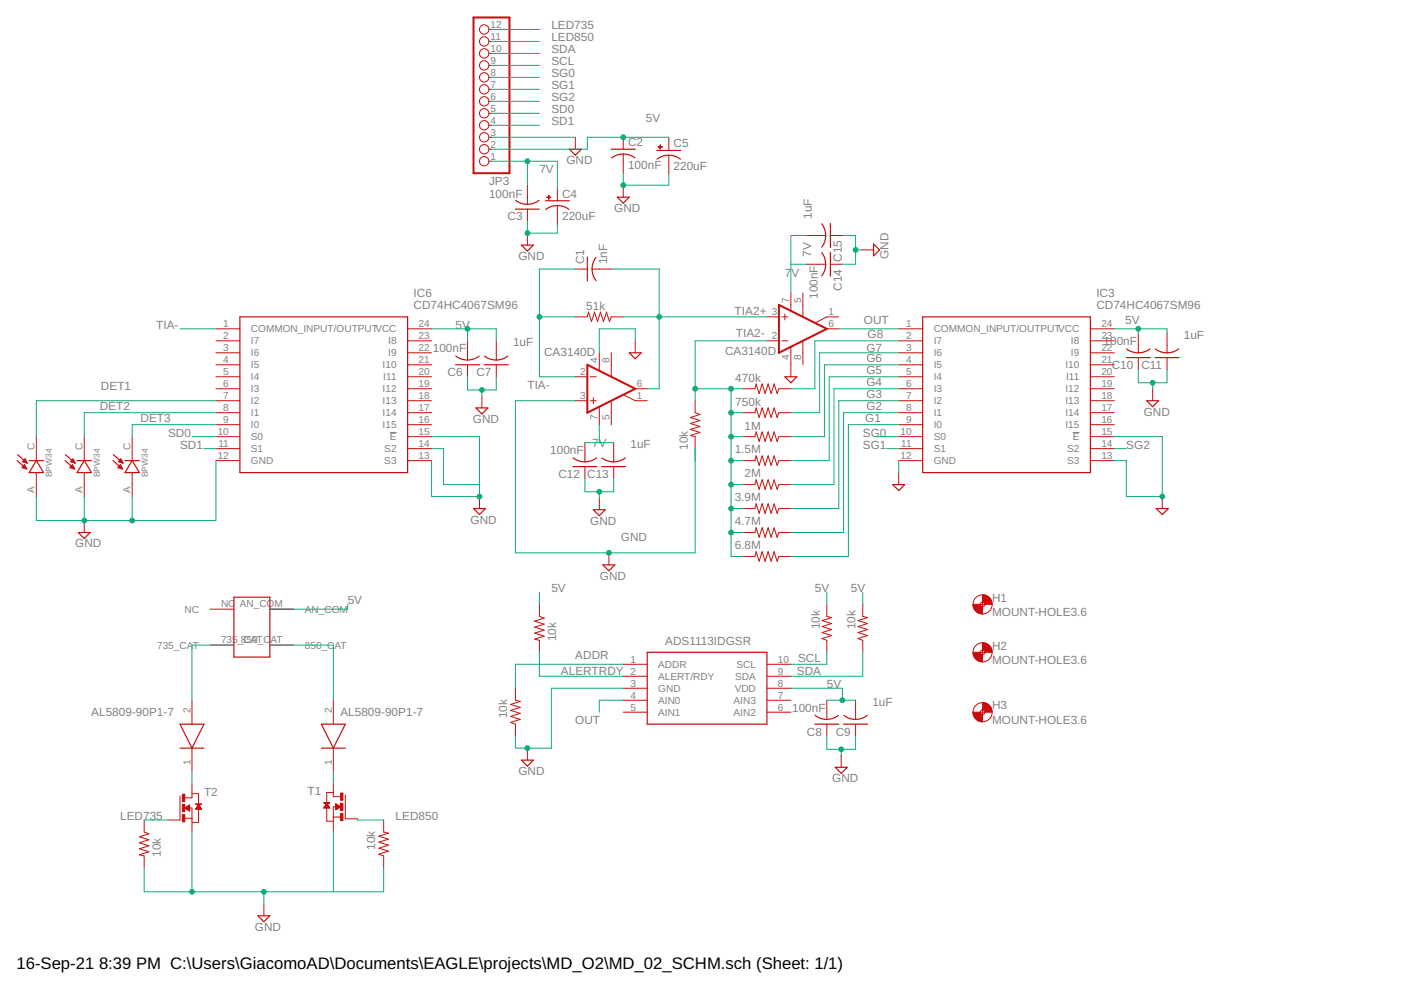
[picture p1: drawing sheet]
<svg xmlns="http://www.w3.org/2000/svg" width="297mm" height="210mm" viewBox="0 0 297 210" stroke-linecap="round" stroke-linejoin="round" font-family="sans-serif">
<path d="M82.7 91.7h1.4M227.4 91.7h1.5" fill="none" stroke="#808080" stroke-width=".21"/>
<g fill="none" stroke="#c90d0c" stroke-width=".21">
<path d="M103.7 18.9h.5M103.7 16.4h.5M103.7 13.9h.5M103.7 11.3h.5M103.7 8.8h.5M103.7 6.2h.5M103.7 34.2h.5M103.7 31.6h.5M103.7 29.1h.5M103.7 26.6h.5M103.7 24h.5M103.7 21.5h.5"/>
<path d="M111.8 39.3v4M122 29.1v2.5M132.1 29.1v2.5M132.1 32.7v4M132.1 39.3v2.5M141.8 29.4v2.5M141.8 32.9v4.1M111.8 44.3v2.6M111.8 49.4v2.6M118.2 40v2.6M118.2 43.6v4M122 57h2.5"/>
<path d="M125.5 57h4.1M171 56h4M171 49.9h4M176.1 56h2.5M176.1 49.9h2.5M182.7 53h2.5M45.8 79.9h5.1M45.8 72.3h5.1M45.8 69.7h5.1M45.8 74.8h5.1M45.8 77.3h5.1M86.4 79.9h5.1"/>
<path d="M86.4 72.3h5.1M86.4 69.7h5.1M86.4 74.8h5.1M86.4 77.3h5.1M99.1 72.3v4M99.1 77.3v2.6M105.2 72.3v4M105.2 77.3v2.6M122 79.9h2.5M122 67.2h2.5l.3-1 .6 2 .6-2 .7 2 .6-2 .7 2 .6-2 .6 2 .4-1h2.5M125.2 79.9h1.2M127.1 74.8v3.7"/>
<path d="M129.6 74.8v5M134.7 72.3v2.5M162.6 67.2h2.5M162.6 72.3h2.5M165.8 67.2h1.2M165.8 72.3h1.2M166.4 66.5v1.3M167.7 62.1v3.7M167.7 73.6v6.3M170.2 62.1v5M170.2 72.3v5M175.3 69.7h2.5"/>
<path d="M177.8 67.2h-2.5l-2.4 1.2M190.5 79.9h5.1M190.5 72.3h5.1M190.5 69.7h5.1M190.5 74.8h5.1M190.5 77.3h5.1M231.2 79.9h5.1M231.2 72.3h5.1M231.2 69.7h5.1M231.2 74.8h5.1M231.2 77.3h5.1M241.3 70.7v4.1"/>
<path d="M241.3 75.8v2.6M247.4 70.7v4.1M247.4 75.8v2.6M7.7 92.6v5.1M17.9 92.6v5.1M28 92.6v5.1M45.8 85h5.1M45.8 82.4h5.1M45.8 87.5h5.1M45.8 92.6h5.1M45.8 97.7h5.1M45.8 90h5.1"/>
<path d="M45.8 95.1h5.1M86.4 85h5.1M86.4 82.4h5.1M86.4 87.5h5.1M86.4 92.6h5.1M86.4 97.7h5.1M86.4 90h5.1M86.4 95.1h5.1M102.2 83.9v2.6M122 85h2.5M124 93.9v4M124 98.9v2.6"/>
<path d="M125.2 85h1.2M125.8 84.3v1.3M127.1 86.3v3.7M129.6 85v5M130.1 93.9v4M130.1 98.9v2.6M132.3 83.8l2.4 1.2h2.5M134.7 82.4h2.5M147.4 85v2.5l1 .4-2 .6 2 .7-2 .6 2 .6-2 .7 2 .6-2 .6 1 .3v2.5M157.5 82.4h2.6l.2-1 .7 2 .6-2 .6 2 .7-2 .6 2 .6-2 .7 2 .3-1h2.6M157.5 87.5h2.6l.2-1 .7 2 .6-2 .6 2 .7-2 .6 2 .6-2 .7 2 .3-1h2.6M157.5 92.6h2.6l.2-1 .7 2 .6-2 .6 2 .7-2 .6 2 .6-2 .7 2 .3-1h2.6"/>
<path d="M157.5 97.7h2.6l.2-1.1 .7 2.1 .6-2.1 .6 2.1 .7-2.1 .6 2.1 .6-2.1 .7 2.1 .3-1h2.6M190.5 85h5.1M190.5 82.4h5.1M190.5 87.5h5.1M190.5 92.6h5.1M190.5 97.7h5.1M190.5 90h5.1M190.5 95.1h5.1M231.2 85h5.1M231.2 82.4h5.1M231.2 87.5h5.1M231.2 92.6h5.1"/>
<path d="M231.2 97.7h5.1M231.2 90h5.1M231.2 95.1h5.1M244.4 82.4v2.6M7.7 100.2v5.1M17.9 100.2v5.1M17.9 110.4v2.5M28 100.2v5.1M101.7 105.3v2.5M127.1 105.5v2.6M129.1 117.2v2.6M157.5 102.7h2.6l.2-1 .7 2.1 .6-2.1 .6 2.1 .7-2.1 .6 2.1 .6-2.1 .7 2.1 .3-1.1h2.6"/>
<path d="M157.5 107.8h2.6l.2-1 .7 2 .6-2 .6 2 .7-2 .6 2 .6-2 .7 2 .3-1h2.6M157.5 112.9h2.6l.2-1 .7 2 .6-2 .6 2 .7-2 .6 2 .6-2 .7 2 .3-1h2.6M157.5 118h2.6l.2-1 .7 2 .6-2 .6 2 .7-2 .6 2 .6-2 .7 2 .3-1h2.6M190.5 100.2v2.5M246.4 105.3v2.5M44.5 129.2h5.1M44.5 136.8h5.1M57.2 129.2h5.1M57.2 136.8h5.1M114.4 128.1v2.6l1 .4-2.1 .6 2.1 .6-2.1 .7 2.1 .6-2.1 .6 2.1 .7-2.1 .6 1.1 .3v2.5M175.3 128.1v2.6l1 .2-2 .7 2 .6-2 .6 2 .7-2 .6 2 .6-2 .7 1 .4v2.5M182.9 128.1v2.6l1 .2-2 .7 2 .6-2 .6 2 .7-2 .6 2 .6-2 .7 1 .4v2.5"/>
<path d="M207.8 128.1h1M207.8 138.3h1M208.3 127.6v1.1M208.3 137.8v1M40.7 148.5v5M40.7 158.6v5.1M70.7 148.5v5M70.7 158.6v5.1M109.3 145.9v2.6l1 .2-2 .7 2 .6-2 .6 2 .7-2 .6 2 .6-2 .7 1 .3v2.6M111.8 158.6v2.6M132.1 140.8h5.1M132.1 143.4h5.1"/>
<path d="M132.1 145.9h5.1M132.1 148.5h5.1M132.1 151h5.1M162.6 140.8h5.1M162.6 143.4h5.1M162.6 145.9h5.1M162.6 148.5h5.1M162.6 151h5.1M175.3 148.5v4M175.3 153.5v2.6M181.4 148.5v4M181.4 153.5v2.6"/>
<path d="M207.8 151h1M208.3 150.5v1M30.6 173.9v2.5l1 .4-2.1 .6 2.1 .7-2.1 .6 2.1 .6-2.1 .7 2.1 .6-2.1 .6 1.1 .3v2.5M38.2 168.8v5.1h-2.6M39.2 173.5h1.5M39.2 171.3h1.5v5.1M39.3 171.3h.9M39.3 171.4h.9M39.4 171.4h.8M39.4 171.2h.8M39.5 171.1h.7M39.5 171.5h.7"/>
<path d="M39.6 171h.6M39.6 171.6h.6M39.8 171.7h.4M39.8 171h.4M39.9 170.9h.3M39.9 171.7h.3M40 170.8h.2M40 171.8h.2M40.1 170.8h.1M40.1 171.9h.1M40.2 170.7l-1 .6 1 .7M40.2 170.7v1.3"/>
<path d="M40.2 171.9v.1M40.2 170.7h.1M40.7 166.2v3h-1.5M40.7 168.3h1.4v2.3M41.5 171.5h1.2M41.6 171.4h1.1M41.6 171.4h1M41.6 171.3h1M41.7 171.3h.8M41.7 171.2h.8M41.8 171.1h.7M41.8 171h.6"/>
<path d="M41.9 170.9h.4M41.9 170.8h.4M42 170.8h.2M42 170.7h.2M42.1 170.6h.1M42.1 170.6l.6 1h-1.2zM42.1 171.6v2.8h-1.4M68.7 171.3h1.2M68.7 171.2h1.1M68.8 171.1h1M68.8 171h.9M68.9 171h.8"/>
<path d="M68.9 170.9h.8M69 170.8h.6M69 170.7h.5M69.1 170.6h.4M69.1 170.6h.3M69.2 170.5h.2M69.2 170.4h.2M69.3 170.3h.1M69.3 171.3v2.8h1.4M69.3 170.3l.6 1h-1.3zM70.7 166v2.9h1.5M70.7 173.2h1.5"/>
<path d="M70.7 168h-1.4v2.3M71.2 171.7h.1M71.2 171.6h.2M71.2 171.5h.3M71.2 171.4h.4M71.2 171.4h.5M71.2 171.3h.6M71.2 171.3h.7M71.2 171.2h.8M71.2 171.1h.9M71.2 171h.9M71.2 170.9h.7"/>
<path d="M71.2 170.8h.6M71.2 170.8h.5M71.2 170.7h.4M71.2 170.6h.3M71.2 170.6h.2M71.2 170.5h.1M72.2 171l-1.5 .1v5M72.2 171.1l-1-.7v1.3M72.2 171.1l-1 .6M73.2 168.5v5.1h2.6M81.3 173.9v2.5l1.1 .3-2.1 .6 2.1 .6-2.1 .7 2.1 .6-2.1 .6 2.1 .7-2.1 .6 1 .4v2.5M178.4 160.1v2.6"/>
<path d="M55.9 191.6v2.6"/>
<circle cx="102.7" cy="18.9" r=".99"/>
<circle cx="102.7" cy="13.9" r=".99"/>
<circle cx="102.7" cy="11.3" r=".99"/>
<circle cx="102.7" cy="16.4" r=".99"/>
<circle cx="102.7" cy="8.8" r=".99"/>
<circle cx="102.7" cy="6.2" r=".99"/>
<circle cx="102.7" cy="29.1" r=".99"/>
<circle cx="102.7" cy="26.6" r=".99"/>
<circle cx="102.7" cy="24" r=".99"/>
<circle cx="102.7" cy="21.5" r=".99"/>
<circle cx="102.7" cy="34.2" r=".99"/>
<circle cx="102.7" cy="31.6" r=".99"/>
<circle cx="208.3" cy="128.1" r="2.03"/>
<circle cx="208.3" cy="138.3" r="2.03"/>
<circle cx="208.3" cy="138.3" r=".51"/>
<circle cx="208.3" cy="128.1" r=".51"/>
<circle cx="208.3" cy="151" r="2.03"/>
<circle cx="208.3" cy="151" r=".51"/>
</g>
<path d="M100.4 3.7h7.6v33h-7.6zM124.5 77.3l10.2 5.1-10.2 5.1zM165.1 64.6l10.2 5.1-10.2 5.1z" fill="none" stroke="#c90d0c" stroke-width=".42"/>
<g fill="none" stroke="#c90d0c" stroke-width=".25">
<path d="M120.7 31.6h2.6l-1.3 1.3zM129.6 31.6h5.1M129.7 33.5a4 4 0 0 1 4.9 0M139.3 31.9h5M139.3 33.7a4 4 0 0 1 5 0M109.3 44.3h5.1M109.3 42.5a4 4 0 0 0 5 0M110.6 52h2.5l-1.3 1.2zM115.6 42.6h5.1M115.7 44.4a4 4 0 0 1 4.9 0M124.5 54.5v5.1M126.4 54.5a4 4 0 0 0 0 5"/>
<path d="M130.9 41.8h2.5l-1.3 1.3zM174.2 53.6l.6 .9 .2 1.5M174.2 47.5l.6 .9 .2 1.5M175.1 56l-.3 1.6-.6 .9M175.1 49.9l-.3 1.6-.6 .9M176.1 47.4v5.1M176.1 53.5v5.1M185.2 51.7l1.3 1.3-1.3 1.3zM50.9 67.2h35.5v33h-35.5zM96.6 77.3h5.1M96.6 75.5a4 4 0 0 0 5 0M102.7 77.3h5.1"/>
<path d="M102.7 75.5a4 4 0 0 0 5 0M133.4 74.8h2.6l-1.3 1.3zM166.4 79.9h2.6l-1.3 1.3zM195.6 67.2h35.6v33h-35.6zM238.8 75.8h5.1M238.8 74l1 .5 1.5 .3M243.8 74l-.9 .5-1.6 .3M244.9 75.8h5.1M244.9 74l1 .5 1.5 .3M249.9 74l-.9 .5-1.6 .3M3.6 97.7l2.1 1.7M3.7 96.4l2.1 1.8"/>
<path d="M4.7 99.1l.5-.5 .5 .8M4.7 99.1l1 .3M4.8 97.9l.5-.6 .5 .9M4.8 97.9l1 .3M5.1 98.7l.2 .3M5.2 97.5l.2 .2M5.4 99v.1h-.7M5.5 97.8v.1h-.7M6.2 97.7h3M7.7 97.7l1.5 2.5h-3zM13.8 97.7l2 1.7M13.9 96.4l2 1.8"/>
<path d="M14.9 99.1l.4-.5 .5 .8M14.9 99.1l.9 .3M15 97.9l.5-.6 .4 .9M15 97.9l.9 .3M15.3 98.7l.1 .3M15.4 97.5l.1 .2M15.6 99v.1h-.7M15.7 97.8v.1h-.7M16.3 97.7h3.1M17.9 97.7l1.5 2.5h-3.1zM24 97.7l2 1.7M24 96.4l2.1 1.8"/>
<path d="M25 99.1l.5-.5 .5 .8M25 99.1l1 .3M25.1 97.9l.5-.6 .5 .9M25.1 97.9l1 .3M25.4 98.7l.2 .3M25.5 97.5l.2 .2M25.8 99v.1h-.8M25.9 97.8v.1h-.8M26.5 97.7h3M28 97.7l1.5 2.5h-3zM100.9 86.5h2.5l-1.2 1.3zM121.5 98.9h5.1"/>
<path d="M121.5 97.1l.9 .5 1.6 .3M126.5 97.1l-.9 .5-1.6 .3M127.6 98.9h5.1M127.6 97.1l.9 .5 1.6 .3M132.6 97.1l-.9 .5-1.6 .3M243.1 85h2.6l-1.3 1.2zM16.6 112.9h2.5l-1.2 1.3zM100.4 107.8h2.5l-1.2 1.3zM125.8 108.1h2.5l-1.2 1.2zM127.8 119.8h2.6l-1.3 1.2zM189.3 102.7h2.5l-1.3 1.3zM245.2 107.8h2.5l-1.3 1.3z"/>
<path d="M49.6 126.6h7.6v12.7h-7.6zM137.2 138.3h25.4v15.2h-25.4zM38.2 153.5h5l-2.5 5.1zM38.2 158.6h5M68.1 153.5h5.1l-2.5 5.1zM68.1 158.6h5.1M172.8 153.5h5M172.8 151.7a4 4 0 0 0 5 0M178.9 153.5h5M178.9 151.7a4 4 0 0 0 5 0M110.6 161.2h2.5l-1.3 1.2zM177.1 162.7h2.5l-1.2 1.3z"/>
<path d="M54.7 194.2h2.5l-1.3 1.2z"/>
</g>
<g fill="#c90d0c" stroke="#c90d0c" stroke-width=".21">
<path d="M72.2 168.1h.5v1.6h-.5z"/>
<path d="M72.2 170.3h.5v1.5h-.5z"/>
<path d="M72.2 172.5h.5v1.5h-.5z"/>
<path d="M68.6 170.2h1.3v.1h-1.3z"/>
<path d="M38.7 168.4h.5v1.5h-.5z"/>
<path d="M38.7 170.6h.5v1.5h-.5z"/>
<path d="M38.7 172.7h.5v1.5h-.5z"/>
<path d="M41.5 170.4h1.2v.2h-1.2z"/>
<path d="M115.9 41.8h.9v.1h-.9z"/>
<path d="M116.3 41.4h.1v.9h-.1z"/>
<path d="M139.5 31.1h.9v.1h-.9z"/>
<path d="M139.9 30.7h.1v.9h-.1z"/>
</g>
<g fill="#c90d0c" stroke="#c90d0c" stroke-width=".21">
<path d="M208.3 126.1a2 2 0 0 1 2.1 2h-1.6l-.1-.3-.4-.2z" fill-rule="evenodd"/>
<path d="M206.3 128.1h1.5l.1 .3 .4 .3v1.5a2 2 0 0 1-2-2.1z" fill-rule="evenodd"/>
<path d="M208.3 136.3a2 2 0 0 1 2.1 2h-1.6l-.1-.3-.4-.2z" fill-rule="evenodd"/>
<path d="M206.3 138.3h1.5l.1 .3 .4 .2v1.5a2.04 2.04 0 0 1-2-2z" fill-rule="evenodd"/>
<path d="M208.3 149a2 2 0 0 1 2.1 2h-1.6l-.1-.3-.4-.2z" fill-rule="evenodd"/>
<path d="M206.3 151h1.5l.1 .3 .4 .2v1.5a2.04 2.04 0 0 1-2-2z" fill-rule="evenodd"/>
</g>
<g fill="none" stroke="#0dab76" stroke-width=".21">
<path d="M104.2 16.4h10.2M104.2 18.9h10.2M104.2 13.9h10.2M104.2 11.3h10.2M104.2 6.2h10.2M104.2 8.8h10.2M104.2 34.2h14v5.8M104.2 29.1h17.8M104.2 24h10.2M104.2 26.6h10.2M104.2 21.5h10.2M111.8 34.2v5.1"/>
<path d="M132.1 36.7v2.6h9.7v-2.3M141.8 29.4v-.3h-17.3v2.5h-20.3M111.8 46.9v2.5h6.4v-1.8M122 57h-7.6v22.9h7.6M129.6 57h10.2v25.4h-2.6M167.7 56h3.3M171 49.9h-3.3v12.2M178.6 49.9h2.8v6.1h-2.8M181.4 53h1.3M38.2 69.7h7.6M91.5 69.7h13.7v2.6M99.1 69.7v2.6"/>
<path d="M99.1 79.9v2.8h6.1v-2.8M114.4 67.2h7.6M132.1 67.2h30.5M134.7 72.3v-2.6h-7.6v5.1M162.6 72.3h-15.2v12.7M177.8 69.7h12.7M190.5 72.3h-17.7v10.1h-5.1M190.5 77.3h-15.7v15.3h-7.1M190.5 79.9h-14.7v17.8h-8.1M190.5 74.8h-16.7v12.7h-6.1M236.3 69.7h11.1v1M241.3 69.7v1"/>
<path d="M241.3 78.4v2.8h6.1v-2.8M40.7 92.6h5.1M43.2 95.1h2.6M45.8 85h-38.1v7.6M45.8 97.7v12.7h-38.1v-5.1M45.8 87.5h-27.9v5.1M45.8 90h-17.8v2.6M91.5 92.6h10.2v12.7h-10.2v-7.6M91.5 95.1h2.5v7.6h7.7M102.2 82.7v1.2M122 85h-12.7v32.2h38.1v-22.1M124 93.9h6.1"/>
<path d="M127.1 90v3.9M147.4 82.4h10.1M155 92.6h2.5M155 97.7h2.5M155 87.5h2.5M155 82.4v35.6h2.5M185.5 92.6h5M188 95.1h2.5M190.5 82.4h-13.7v20.3h-9.1M190.5 97.7v2.5M190.5 85h-12.7v22.8h-10.1M190.5 87.5h-11.6v25.4h-11.2"/>
<path d="M190.5 90h-10.6v28h-12.2M236.3 92.6h10.1v12.7h-7.6v-7.6h-2.5M236.3 95.1h2.5M244.4 81.2v1.2M17.9 105.3v5.1M28 105.3v5.1M124 101.5v2.8h6.1v-2.8M127.1 104.3v1.2M155 102.7h2.5M155 107.8h2.5M155 112.9h2.5M49.6 136.8h-8.9v11.7"/>
<path d="M57.2 136.8h13.5v11.7M73.7 128.1v1.1h-16.5M114.4 125.6v2.5M114.4 138.3v5.1h17.7M175.3 125.6v2.5M175.3 138.3v2.5h-7.6M182.9 125.6v2.5M182.9 138.3v5.1h-15.2M132.1 148.5h-5v2.5M132.1 140.8h-22.8v5.1M132.1 145.9h-15.2v12.7h-7.6v-2.5M167.7 145.9h10.9v2.6"/>
<path d="M175.3 156.1v2.8h6.1v-2.8M175.3 148.5h6.1M178.4 158.9v1.2M30.6 173.9h5M40.7 163.7v2.5M40.7 176.4v12.7M70.7 163.7v2.3M70.7 176.1v13M75.8 173.6v.3h5.5M30.6 184v5.1h50.7v-5.1M55.9 189.1v2.5"/>
</g>
<g fill="#0dab76" stroke="#0dab76" stroke-width=".21">
<circle cx="139.8" cy="67.2" r=".51"/>
<circle cx="17.9" cy="110.4" r=".51"/>
<circle cx="28" cy="110.4" r=".51"/>
<circle cx="101.7" cy="105.3" r=".51"/>
<circle cx="246.4" cy="105.3" r=".51"/>
<circle cx="111.8" cy="158.6" r=".51"/>
<circle cx="129.1" cy="117.2" r=".51"/>
<circle cx="55.9" cy="189.1" r=".51"/>
<circle cx="40.7" cy="189.1" r=".51"/>
<circle cx="102.2" cy="82.7" r=".51"/>
<circle cx="178.4" cy="158.9" r=".51"/>
<circle cx="244.4" cy="81.2" r=".51"/>
<circle cx="127.1" cy="104.3" r=".51"/>
<circle cx="181.4" cy="53" r=".51"/>
<circle cx="132.1" cy="39.3" r=".51"/>
<circle cx="111.8" cy="49.4" r=".51"/>
<circle cx="111.8" cy="34.2" r=".51"/>
<circle cx="241.3" cy="69.7" r=".51"/>
<circle cx="99.1" cy="69.7" r=".51"/>
<circle cx="178.6" cy="148.5" r=".51"/>
<circle cx="132.1" cy="29.1" r=".51"/>
<circle cx="114.4" cy="67.2" r=".51"/>
<circle cx="155" cy="112.9" r=".51"/>
<circle cx="155" cy="107.8" r=".51"/>
<circle cx="155" cy="102.7" r=".51"/>
<circle cx="155" cy="97.7" r=".51"/>
<circle cx="155" cy="92.6" r=".51"/>
<circle cx="155" cy="87.5" r=".51"/>
<circle cx="155" cy="82.4" r=".51"/>
<circle cx="147.4" cy="82.4" r=".51"/>
</g>
<g font-size="3.5">
<text x="3.5" y="205.4">16-Sep-21</text>
<text x="21" y="205.4">8:39 PM C:\Users\GiacomoAD\Documents\EAGLE\projects\MD_O2\MD_02_SCHM.sch (Sheet: 1/1)</text>
</g>
<g font-size="2.5" fill="#808080">
<text x="116.9" y="11.3">SDA</text>
<text x="116.9" y="6.2">LED735</text>
<text x="116.9" y="8.8">LED850</text>
<text x="116.9" y="16.4">SG0</text>
<text x="116.9" y="13.9">SCL</text>
<text x="116.9" y="18.9">SG1</text>
<text x="116.9" y="21.5">SG2</text>
<text x="116.9" y="24">SD0</text>
<text x="116.9" y="26.6">SD1</text>
<text x="137" y="25.8">5V</text>
<text x="120.1" y="34.8">GND</text>
<text x="133.2" y="35.8">100nF</text>
<text x="133.2" y="31">C2</text>
<text x="142.8" y="31.3">C5</text>
<text x="103.7" y="41.9">100nF</text>
<text x="103.7" y="39.1">JP3</text>
<text x="114.4" y="36.7">7V</text>
<text x="119.2" y="41.9">C4</text>
<text x="142.8" y="36.1">220uF</text>
<text x="107.6" y="46.7">C3</text>
<text x="119.2" y="46.7">220uF</text>
<text x="130.2" y="45">GND</text>
<text x="172.1" y="46.4" transform="rotate(-90 172.1 46.4)">1uF</text>
<text x="109.9" y="55.1">GND</text>
<text x="123.9" y="56" transform="rotate(-90 123.9 56)">C1</text>
<text x="128.7" y="56" transform="rotate(-90 128.7 56)">1nF</text>
<text x="166.4" y="58.8">7</text>
<text x="167.8" y="58.8">V</text>
<text x="172" y="54.5" transform="rotate(-90 172 54.5)">7V</text>
<text x="178.5" y="55.5" transform="rotate(-90 178.5 55.5)">C15</text>
<text x="188.4" y="54.9" transform="rotate(-90 188.4 54.9)">GND</text>
<text x="87.7" y="65.5">CD74HC4067SM96</text>
<text x="87.7" y="63">IC6</text>
<text x="124.3" y="65.7">51k</text>
<text x="173.4" y="63.4" transform="rotate(-90 173.4 63.4)">100nF</text>
<text x="178.5" y="61.6" transform="rotate(-90 178.5 61.6)">C14</text>
<text x="232.5" y="65.5">CD74HC4067SM96</text>
<text x="232.5" y="63">IC3</text>
<text x="33.1" y="69.7">TIA-</text>
<text x="96.6" y="69.7">5V</text>
<text x="155.8" y="66.7">TIA2+</text>
<text x="156" y="71.5">TIA2-</text>
<text x="183.2" y="68.7">OUT</text>
<text x="183.9" y="71.8">G8</text>
<text x="238.5" y="68.7">5V</text>
<text x="251" y="71.9">1uF</text>
<text x="91.8" y="74.7">100nF</text>
<text x="108.8" y="73.4">1uF</text>
<text x="115.4" y="75.6">CA3140D</text>
<text x="153.7" y="75.3">CA3140D</text>
<text x="183.7" y="74.6">G7</text>
<text x="183.7" y="76.8">G6</text>
<text x="234" y="73.2">100nF</text>
<text x="21.4" y="82.7">DET1</text>
<text x="94.9" y="79.8">C6</text>
<text x="101" y="79.8">C7</text>
<text x="111.8" y="82.4">TIA-</text>
<text x="155.9" y="80.9">470k</text>
<text x="183.7" y="79.4">G5</text>
<text x="183.7" y="81.9">G4</text>
<text x="235.7" y="78.2">C10</text>
<text x="242" y="78.2">C11</text>
<text x="21.2" y="87">DET2</text>
<text x="29.8" y="89.5">DET3</text>
<text x="100.3" y="89.7">GND</text>
<text x="155.9" y="86">750k</text>
<text x="183.4" y="89.5">G1</text>
<text x="183.7" y="84.5">G3</text>
<text x="183.7" y="87">G2</text>
<text x="242.5" y="88.1">GND</text>
<text x="35.6" y="92.6">SD0</text>
<text x="38.2" y="95.1">SD1</text>
<text x="125.5" y="94.9">7V</text>
<text x="133.7" y="95">1uF</text>
<text x="145.9" y="95.4" transform="rotate(-90 145.9 95.4)">10k</text>
<text x="157.9" y="91.1">1M</text>
<text x="182.9" y="92.6">SG0</text>
<text x="182.9" y="95.1">SG1</text>
<text x="238.8" y="95.1">SG2</text>
<text x="116.6" y="96.3">100nF</text>
<text x="118.4" y="101.4">C12</text>
<text x="124.5" y="101.4">C13</text>
<text x="155.8" y="96.1">1.5M</text>
<text x="157.9" y="101.2">2M</text>
<text x="155.8" y="106.3">3.9M</text>
<text x="99.8" y="111">GND</text>
<text x="125.2" y="111.3">GND</text>
<text x="155.8" y="111.4">4.7M</text>
<text x="16" y="116.1">GND</text>
<text x="131.6" y="114.7">GND</text>
<text x="155.8" y="116.5">6.8M</text>
<text x="116.9" y="125.6">5V</text>
<text x="127.2" y="122.9">GND</text>
<text x="172.8" y="125.6">5V</text>
<text x="180.4" y="125.6">5V</text>
<text x="73.7" y="128.1">5V</text>
<text x="210.4" y="130.6">MOUNT-HOLE3.6</text>
<text x="210.4" y="127.6">H1</text>
<text x="117.9" y="136" transform="rotate(-90 117.9 136)">10k</text>
<text x="141" y="136.6">ADS1113IDGSR</text>
<text x="173.8" y="133.5" transform="rotate(-90 173.8 133.5)">10k</text>
<text x="181.4" y="133.5" transform="rotate(-90 181.4 133.5)">10k</text>
<text x="210.4" y="137.7">H2</text>
<text x="118.9" y="143.1">ALERTRDY</text>
<text x="122" y="139.8">ADDR</text>
<text x="169" y="143.1">SDA</text>
<text x="169.2" y="140.3">SCL</text>
<text x="210.4" y="140.8">MOUNT-HOLE3.6</text>
<text x="175.3" y="145.9">5V</text>
<text x="185" y="149.6">1uF</text>
<text x="19.3" y="151.9">AL5809-90P1-7</text>
<text x="72.2" y="151.9">AL5809-90P1-7</text>
<text x="107.5" y="152.3" transform="rotate(-90 107.5 152.3)">10k</text>
<text x="122" y="153.5">OUT</text>
<text x="167.9" y="150.9">100nF</text>
<text x="171.1" y="156">C8</text>
<text x="177.2" y="156">C9</text>
<text x="210.4" y="153.5">MOUNT-HOLE3.6</text>
<text x="210.4" y="150.4">H3</text>
<text x="109.9" y="164.3">GND</text>
<text x="176.5" y="165.9">GND</text>
<text x="25.5" y="173.9">LED735</text>
<text x="43.3" y="168.8">T2</text>
<text x="65.2" y="168.5">T1</text>
<text x="83.9" y="173.9">LED850</text>
<text x="34.1" y="181.7" transform="rotate(-90 34.1 181.7)">10k</text>
<text x="79.6" y="180.2" transform="rotate(-90 79.6 180.2)">10k</text>
<text x="54" y="197.3">GND</text>
</g>
<g font-size="2.1" fill="#808080">
<text x="104" y="5.9">12</text>
<text x="104" y="11">10</text>
<text x="104" y="8.4">11</text>
<text x="104" y="16">8</text>
<text x="104" y="13.5">9</text>
<text x="104" y="23.7">5</text>
<text x="104" y="21.1">6</text>
<text x="104" y="18.6">7</text>
<text x="104" y="28.7">3</text>
<text x="104" y="26.2">4</text>
<text x="104" y="33.8">1</text>
<text x="104" y="31.3">2</text>
<text x="167.3" y="64.3" transform="rotate(-90 167.3 64.3)">7</text>
<text x="169.9" y="64.3" transform="rotate(-90 169.9 64.3)">5</text>
<text x="47.3" y="69.4">1</text>
<text x="47.3" y="71.9">2</text>
<text x="53.2" y="70.5">COMMON_INPUT/OUTPUTVCC</text>
<text x="88.8" y="69.4">24</text>
<text x="88.8" y="71.9">23</text>
<text x="163.6" y="71.9">2</text>
<text x="163.6" y="66.8">3</text>
<text x="175.7" y="66.8">1</text>
<text x="175.7" y="69.4">6</text>
<text x="192.1" y="69.4">1</text>
<text x="192.1" y="71.9">2</text>
<text x="198" y="70.5">COMMON_INPUT/OUTPUTVCC</text>
<text x="233.5" y="69.4">24</text>
<text x="233.5" y="71.9">23</text>
<text x="47.3" y="74.5">3</text>
<text x="47.3" y="77">4</text>
<text x="53.2" y="73">I7</text>
<text x="53.2" y="75.6">I6</text>
<text x="82.3" y="73">I8</text>
<text x="82.3" y="75.6">I9</text>
<text x="88.8" y="74.5">22</text>
<text x="88.8" y="77">21</text>
<text x="126.7" y="77" transform="rotate(-90 126.7 77)">4</text>
<text x="129.2" y="77" transform="rotate(-90 129.2 77)">8</text>
<text x="167.3" y="76.4" transform="rotate(-90 167.3 76.4)">4</text>
<text x="169.9" y="76.4" transform="rotate(-90 169.9 76.4)">8</text>
<text x="192.1" y="74.5">3</text>
<text x="192.1" y="77">4</text>
<text x="198" y="73">I7</text>
<text x="198" y="75.6">I6</text>
<text x="227.1" y="73">I8</text>
<text x="227.1" y="75.6">I9</text>
<text x="233.5" y="74.5">22</text>
<text x="233.5" y="77">21</text>
<text x="47.3" y="79.5">5</text>
<text x="47.3" y="82.1">6</text>
<text x="53.2" y="78.1">I5</text>
<text x="53.2" y="80.7">I4</text>
<text x="53.2" y="83.2">I3</text>
<text x="81.1" y="78.1">I10</text>
<text x="81.1" y="83.2">I12</text>
<text x="81.3" y="80.7">I11</text>
<text x="88.8" y="79.5">20</text>
<text x="88.8" y="82.1">19</text>
<text x="123" y="79.5">2</text>
<text x="135" y="82.1">6</text>
<text x="192.1" y="79.5">5</text>
<text x="192.1" y="82.1">6</text>
<text x="198" y="78.1">I5</text>
<text x="198" y="80.7">I4</text>
<text x="198" y="83.2">I3</text>
<text x="225.9" y="78.1">I10</text>
<text x="225.9" y="83.2">I12</text>
<text x="226" y="80.7">I11</text>
<text x="233.5" y="79.5">20</text>
<text x="233.5" y="82.1">19</text>
<text x="47.3" y="84.6">7</text>
<text x="47.3" y="87.2">8</text>
<text x="47.3" y="89.7">9</text>
<text x="53.2" y="85.7">I2</text>
<text x="53.2" y="88.3">I1</text>
<text x="81.1" y="85.7">I13</text>
<text x="81.1" y="88.3">I14</text>
<text x="88.8" y="84.6">18</text>
<text x="88.8" y="87.2">17</text>
<text x="88.8" y="89.7">16</text>
<text x="123" y="84.6">3</text>
<text x="126.7" y="89.1" transform="rotate(-90 126.7 89.1)">7</text>
<text x="129.2" y="89.1" transform="rotate(-90 129.2 89.1)">5</text>
<text x="135" y="84.6">1</text>
<text x="192.1" y="84.6">7</text>
<text x="192.1" y="87.2">8</text>
<text x="192.1" y="89.7">9</text>
<text x="198" y="85.7">I2</text>
<text x="198" y="88.3">I1</text>
<text x="225.9" y="85.7">I13</text>
<text x="225.9" y="88.3">I14</text>
<text x="233.5" y="84.6">18</text>
<text x="233.5" y="87.2">17</text>
<text x="233.5" y="89.7">16</text>
<text x="7.3" y="95.3" transform="rotate(-90 7.3 95.3)">C</text>
<text x="17.5" y="95.3" transform="rotate(-90 17.5 95.3)">C</text>
<text x="27.7" y="95.3" transform="rotate(-90 27.7 95.3)">C</text>
<text x="46.2" y="92.2">10</text>
<text x="46.3" y="94.8">11</text>
<text x="53.2" y="90.8">I0</text>
<text x="53.2" y="93.4">S0</text>
<text x="53.2" y="95.9">S1</text>
<text x="81.1" y="90.8">I15</text>
<text x="81.5" y="95.9">S2</text>
<text x="82.7" y="93.4">E</text>
<text x="88.8" y="92.2">15</text>
<text x="88.8" y="94.8">14</text>
<text x="190.9" y="92.2">10</text>
<text x="191.1" y="94.8">11</text>
<text x="198" y="90.8">I0</text>
<text x="198" y="93.4">S0</text>
<text x="198" y="95.9">S1</text>
<text x="225.9" y="90.8">I15</text>
<text x="226.2" y="95.9">S2</text>
<text x="227.4" y="93.4">E</text>
<text x="233.5" y="92.2">15</text>
<text x="233.5" y="94.8">14</text>
<text x="46.2" y="97.3">12</text>
<text x="53.2" y="98.4">GND</text>
<text x="81.5" y="98.4">S3</text>
<text x="88.8" y="97.3">13</text>
<text x="190.9" y="97.3">12</text>
<text x="198" y="98.4">GND</text>
<text x="226.2" y="98.4">S3</text>
<text x="233.5" y="97.3">13</text>
<text x="7.3" y="104.5" transform="rotate(-90 7.3 104.5)">A</text>
<text x="17.5" y="104.5" transform="rotate(-90 17.5 104.5)">A</text>
<text x="27.7" y="104.5" transform="rotate(-90 27.7 104.5)">A</text>
<text x="39.1" y="129.9">NC</text>
<text x="46.9" y="128.8">NC</text>
<text x="50.8" y="128.8">AN_COM</text>
<text x="64.6" y="129.9">AN_COM</text>
<text x="33.3" y="137.5">735_CA</text>
<text x="40.9" y="137.5">T</text>
<text x="46.9" y="136.4">735_8C5AT</text>
<text x="53.5" y="136.4">0_C</text>
<text x="57.4" y="136.4">AT</text>
<text x="64.6" y="137.5">850_C</text>
<text x="70.9" y="137.5">AT</text>
<text x="133.7" y="140.5">1</text>
<text x="133.7" y="143">2</text>
<text x="139.6" y="141.6">ADDR</text>
<text x="156.1" y="141.6">SCL</text>
<text x="164.9" y="140.5">10</text>
<text x="164.9" y="143">9</text>
<text x="133.7" y="145.6">3</text>
<text x="133.7" y="148.1">4</text>
<text x="139.6" y="144.1">ALERT/RDY</text>
<text x="139.6" y="146.7">GND</text>
<text x="139.6" y="149.2">AIN0</text>
<text x="155.5" y="149.2">AIN3</text>
<text x="155.8" y="146.7">VDD</text>
<text x="155.9" y="144.1">SDA</text>
<text x="164.9" y="145.6">8</text>
<text x="164.9" y="148.1">7</text>
<text x="40.4" y="151.2" transform="rotate(-90 40.4 151.2)">2</text>
<text x="70.3" y="151.2" transform="rotate(-90 70.3 151.2)">2</text>
<text x="133.7" y="150.6">5</text>
<text x="139.6" y="151.8">AIN1</text>
<text x="155.5" y="151.8">AIN2</text>
<text x="164.9" y="150.6">6</text>
<text x="40.4" y="162.1" transform="rotate(-90 40.4 162.1)">1</text>
<text x="70.3" y="162.1" transform="rotate(-90 70.3 162.1)">1</text>
</g>
<g font-size="1.8" fill="#808080">
<text x="11" y="101.2" transform="rotate(-90 11 101.2)">BPW34</text>
<text x="21.2" y="101.2" transform="rotate(-90 21.2 101.2)">BPW34</text>
<text x="31.3" y="101.2" transform="rotate(-90 31.3 101.2)">BPW34</text>
</g>
</svg>
